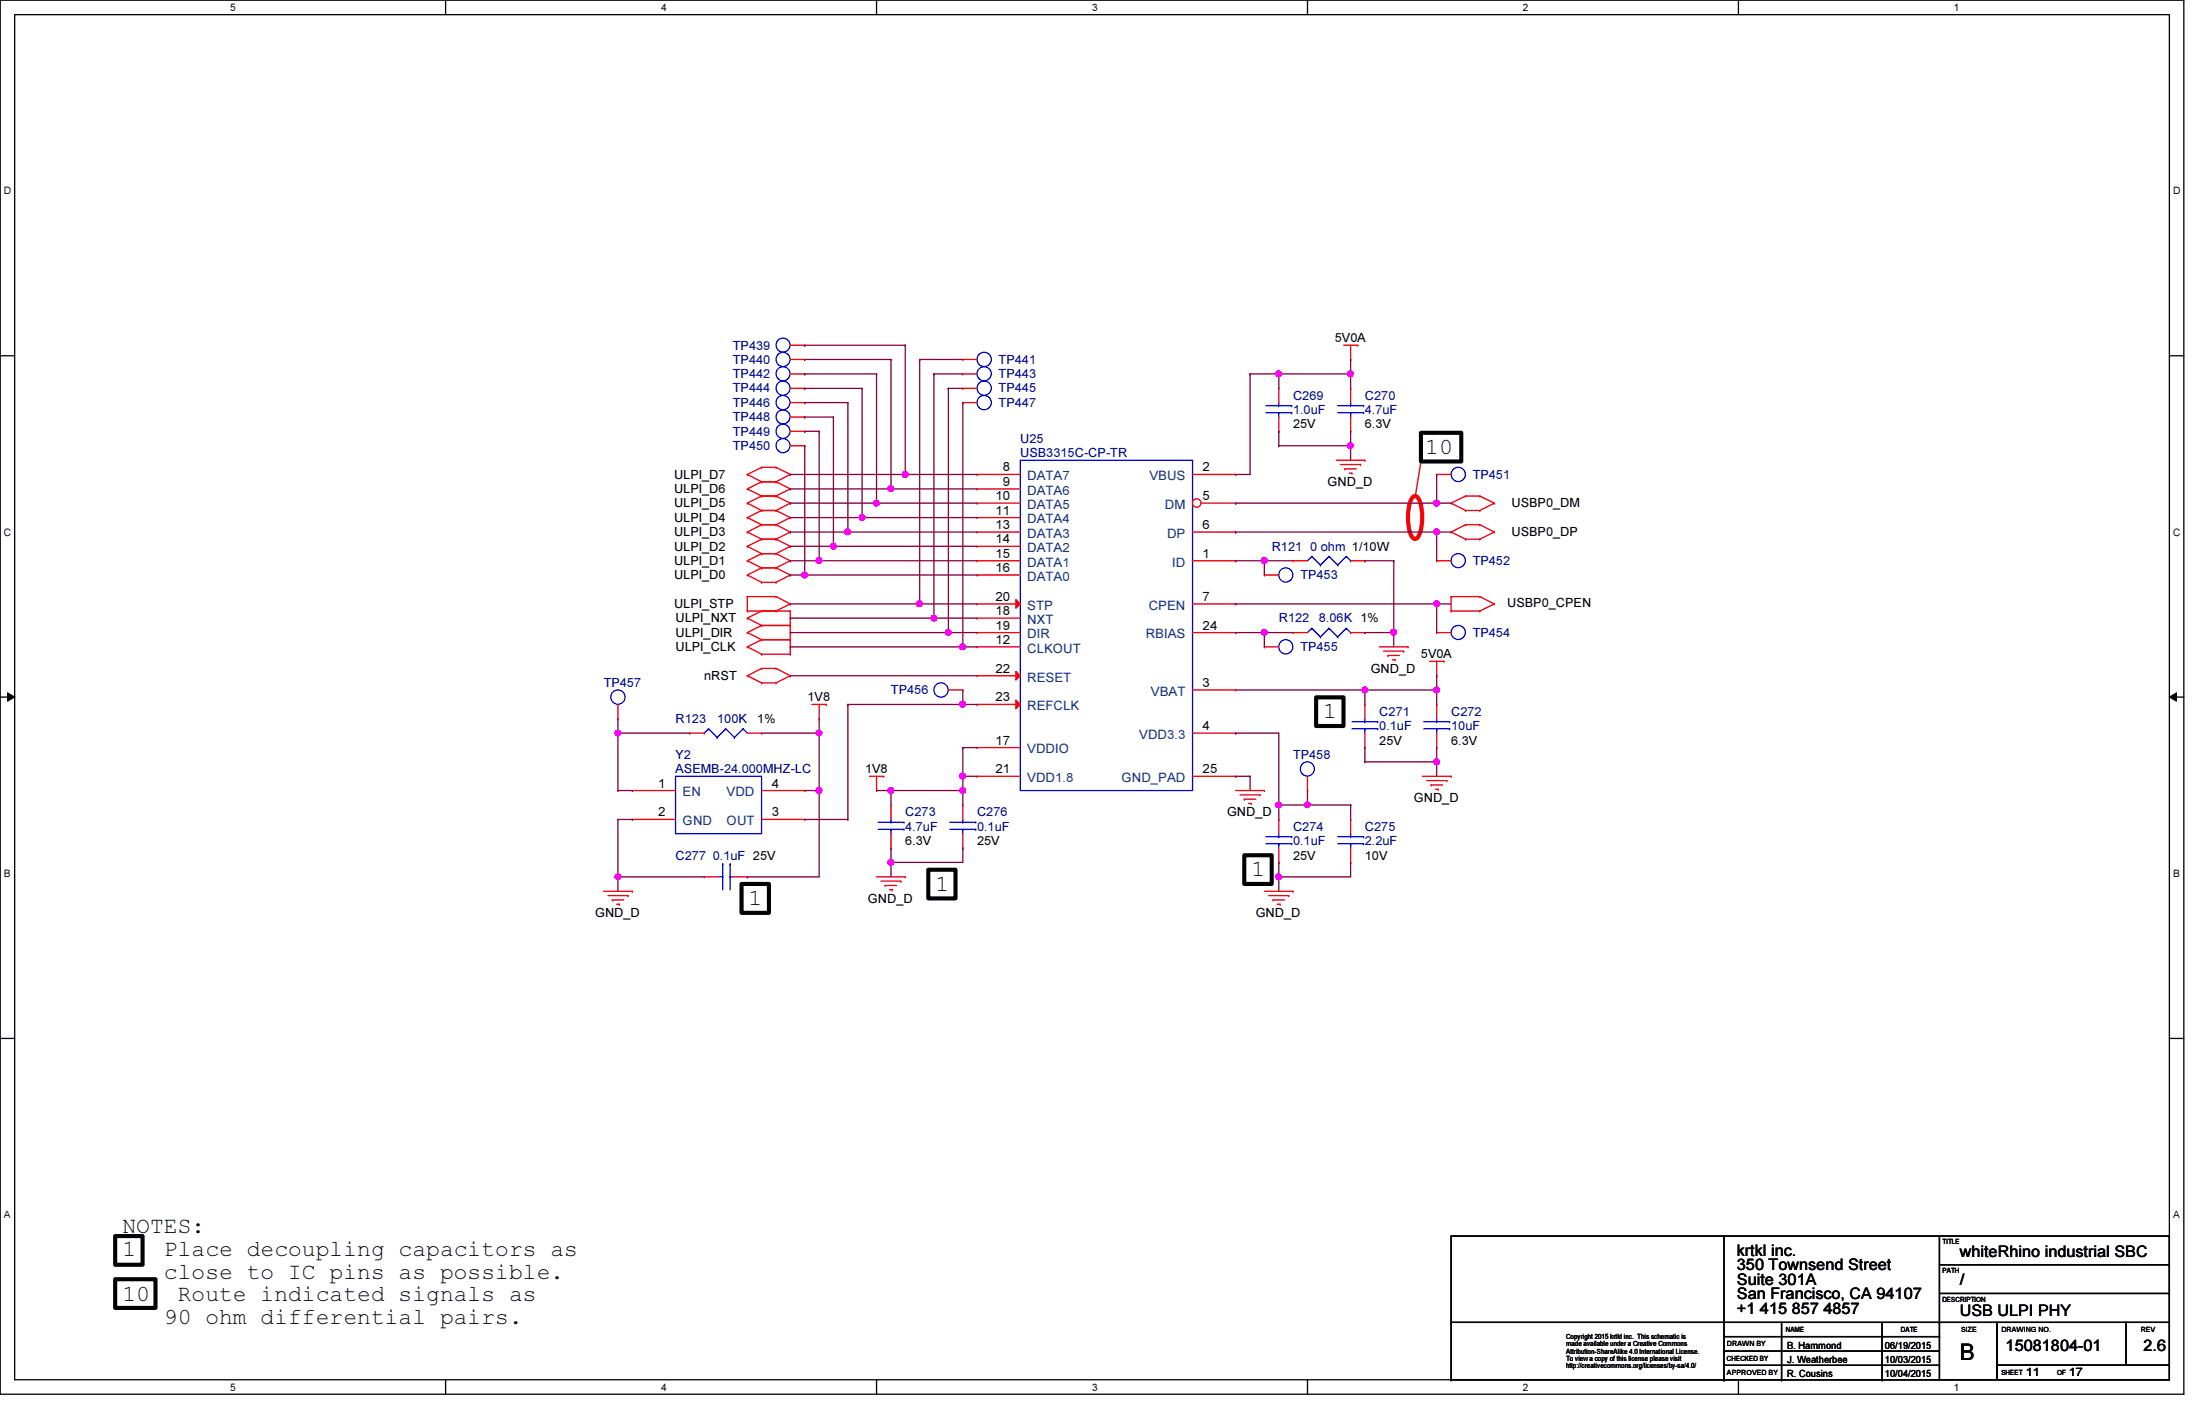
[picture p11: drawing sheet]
<svg xmlns="http://www.w3.org/2000/svg" width="432mm" height="279mm" viewBox="0 0 432 279" stroke-linecap="round" stroke-linejoin="round" font-family="sans-serif">
<path d="M0 0h428.6v273.6h-428.6zM2.9 2.9h422.9v267.8h-422.9z" fill="none" stroke="#000" stroke-width=".25"/>
<g fill="#fff">
<path d="M45.2 .4h1.1v2.2h-1.1z"/>
<path d="M45.2 271.1h1.1v2.2h-1.1z"/>
</g>
<path d="M87.5 0v2.9M87.5 270.7v2.9" fill="none" stroke="#000" stroke-width=".25"/>
<g fill="#fff">
<path d="M129.8 .4h1.1v2.2h-1.1z"/>
<path d="M129.8 271.1h1.1v2.2h-1.1z"/>
</g>
<path d="M172 0v2.9M172 270.7v2.9" fill="none" stroke="#000" stroke-width=".25"/>
<g fill="#fff">
<path d="M214.3 .4h1.1v2.2h-1.1z"/>
<path d="M214.3 271.1h1.1v2.2h-1.1z"/>
</g>
<path d="M256.6 0v2.9M256.6 270.7v2.9" fill="none" stroke="#000" stroke-width=".25"/>
<g fill="#fff">
<path d="M298.9 .4h1.1v2.2h-1.1z"/>
<path d="M298.9 271.1h1.1v2.2h-1.1z"/>
</g>
<path d="M341.2 0v2.9M341.2 270.7v2.9" fill="none" stroke="#000" stroke-width=".25"/>
<g fill="#fff">
<path d="M383.5 .4h1.1v2.2h-1.1z"/>
<path d="M383.5 271.1h1.1v2.2h-1.1z"/>
<path d="M.8 36.3h1.4v2.3h-1.4z"/>
<path d="M426.5 36.3h1.4v2.3h-1.4z"/>
<path d="M.8 103.3h1.4v2.2h-1.4z"/>
<path d="M426.5 103.3h1.4v2.2h-1.4z"/>
</g>
<path d="M0 69.8h2.9M425.8 69.8h2.8" fill="none" stroke="#000" stroke-width=".25"/>
<g fill="#fff">
<path d="M.8 170.2h1.3v2.3h-1.3z"/>
<path d="M426.5 170.2h1.3v2.3h-1.3z"/>
</g>
<path d="M0 136.8h2.9M425.8 136.8h2.8" fill="none" stroke="#000" stroke-width=".25"/>
<path d="M1.5 135.9l1.4 .9-1.4 .8zM425.8 136.8l1.4-.9v1.7z" fill="#000"/>
<path d="M1.5 135.9l1.4 .9-1.4 .8zM425.8 136.8l1.4-.9v1.7z" fill="none" stroke="#000" stroke-width=".2"/>
<g fill="#fff">
<path d="M.8 237.2h1.3v2.2h-1.3z"/>
<path d="M426.5 237.2h1.3v2.2h-1.3z"/>
</g>
<g fill="none" stroke="#000" stroke-width=".25">
<path d="M0 203.8h2.9M425.8 203.8h2.8M284.8 259.5h.1M284.8 259.5h95.9M338.4 242.5h.1M338.4 242.5v28.2M349.7 259.5v11.2M369.4 259.5v11.2M380.7 259.5h11.3v11.2h-11.3zM380.7 259.5h.1M380.7 242.5v17M380.7 248.2h45.1"/>
<path d="M380.7 253.8h45.1M392 259.5h25.3v8.4h-25.3zM417.3 259.5h8.5v8.4h-8.5zM425.8 242.5h.1M425.8 248.2h.1M425.8 253.8h.1M425.8 242.5h-141v28.2M425.8 242.5v17M284.8 270.7h.1M284.8 270.7h95.9M338.4 270.7h.1M338.4 265.1h.1"/>
<path d="M338.4 262.3h42.3M338.4 265.1h42.3M338.4 267.9h42.3M349.7 270.7h.1M369.4 270.7h.1M380.7 262.3h.1M380.7 267.9h.1M392 267.9h33.8v2.8h-33.8z"/>
</g>
<path d="M277.4 97.4l.3-.1a1.77 1.77 0 0 1 1.1 1.6 9.8 9.8 0 0 1-.4 6.4l-.7 .4a1.76 1.76 0 0 1-1.1-1.5 10 10 0 0 1 .5-6.5z" fill="none" stroke="#f00" stroke-width=".8"/>
<g fill="none" stroke="#f00" stroke-width=".25">
<path d="M155.1 67.7h2.8M155.1 76.2h2.8M157.9 67.7h.1M157.9 76.2h.1M189 70.5h.1M189 70.5h2.8M263.7 67.7h2.8M265.1 70.5h.1M265.1 67.7v2.8M266.5 67.7h.1M146.7 98.7h.1M146.7 95.9h.1"/>
<path d="M146.7 93.1h.1M146.7 98.7l2.8 1.5M146.7 95.9l2.8 1.4M146.7 93.1l2.8 1.4M149.5 97.3h.1M149.5 94.5h.1M149.5 91.7h.1M149.5 97.3l-2.8 1.4M149.5 97.3h2.8M149.5 94.5l-2.8 1.4M149.5 94.5h2.8M149.5 91.7l-2.8 1.4"/>
<path d="M149.5 91.7h2.8M152.3 97.3h.1M152.3 94.5h.1M152.3 91.7h.1M152.3 97.3l2.8 1.4M152.3 94.5l2.8 1.4M152.3 91.7l2.8 1.4M155.1 98.7h.1M155.1 95.9h.1M155.1 93.1h.1M155.1 98.7l-2.8 1.5M155.1 95.9l-2.8 1.4"/>
<path d="M155.1 93.1l-2.8 1.4M234.1 93.1h8.4M242.5 93.1h.1M262.3 90.3h5.6M263.1 91.1h3.9M263.9 92h.1M263.9 92h2.3M264.8 92.8h.5M265.3 92.8h.1M267 91.1h.1M267.9 90.3h.1M277.8 97.3h.1"/>
<path d="M278.9 90.6l-1.1 6.7M282 93.1h.1M282 93.1h2.8M284.8 98.7h.1M284.8 98.7l2.9 1.5M287.7 97.3h.1M287.7 97.3h2.7M287.7 97.3l-2.9 1.4M290.4 97.3h.1M290.4 97.3l2.9 1.4M293.3 98.7h.1M293.3 98.7l-2.9 1.5"/>
<path d="M146.7 119.9h.1M146.7 117.1h.1M146.7 112.8h.1M146.7 110h.1M146.7 107.2h.1M146.7 104.4h.1M146.7 101.6h.1M146.7 117.1h5.6M146.7 119.9h8.4M146.7 117.1v2.8M146.7 112.8l2.8 1.5M146.7 110l2.8 1.4"/>
<path d="M146.7 107.2l2.8 1.4M146.7 104.4l2.8 1.4M146.7 101.6l2.8 1.4M149.5 111.4h.1M149.5 114.3h.1M149.5 108.6h.1M149.5 105.8h.1M149.5 103h.1M149.5 100.2h.1M149.5 119.9h.1M149.5 111.4l-2.8 1.4M149.5 111.4h2.8"/>
<path d="M149.5 114.3h2.8M149.5 108.6l-2.8 1.4M149.5 108.6h2.8M149.5 105.8l-2.8 1.4M149.5 105.8h2.8M149.5 103l-2.8 1.4M149.5 103h2.8M149.5 100.2l-2.8 1.4M149.5 100.2h2.8M149.5 119.9l-2.8 1.4M152.3 117.1h.1M152.3 119.9h.1"/>
<path d="M152.3 111.4h.1M152.3 114.3h.1M152.3 108.6h.1M152.3 105.8h.1M152.3 103h.1M152.3 100.2h.1M152.3 117.1l2.8 1.4M152.3 111.4l2.8 1.4M152.3 108.6l2.8 1.4M152.3 105.8l2.8 1.4M152.3 103l2.8 1.4M152.3 100.2l2.8 1.4"/>
<path d="M155.1 118.5h.1M155.1 112.8h.1M155.1 110h.1M155.1 107.2h.1M155.1 104.4h.1M155.1 101.6h.1M155.1 119.9h.1M155.1 118.5l-2.8 1.4M155.1 112.8l-2.8 1.5M155.1 119.9v8.5M155.1 110l-2.8 1.4M155.1 107.2l-2.8 1.4"/>
<path d="M155.1 104.4l-2.8 1.4M155.1 101.6l-2.8 1.4M248.2 112.8h.1M248.2 112.8h2.8M282 110h.1M282 110h2.8M284.8 119.9h.1M284.8 117.1h.1M284.8 104.4h.1M284.8 117.1h5.6M284.8 119.9h5.6M284.8 117.1v2.8"/>
<path d="M284.8 104.4l2.9 1.4M287.7 103h.1M287.7 105.8h.1M287.7 100.2h.1M287.7 105.8h2.7M287.7 103h2.7M287.7 100.2h2.7M287.7 103l-2.9 1.4M290.4 119.9h.1M290.4 117.1h.1M290.4 103h.1M290.4 105.8h.1"/>
<path d="M290.4 100.2h.1M290.4 117.1l2.9 1.4M290.4 103l2.9 1.4M293.3 118.5h.1M293.3 104.4h.1M293.3 118.5l-2.9 1.4M293.3 104.4l-2.9 1.4M146.7 126.9h.1M146.7 124.1h.1M146.7 121.3h.1M146.7 132.6h.1M146.7 126.9l2.8 1.5"/>
<path d="M146.7 124.1l2.8 1.4M146.7 121.3l2.8 1.4M146.7 132.6l2.8 1.4M149.5 128.4h.1M149.5 125.5h.1M149.5 122.7h.1M149.5 131.1h.1M149.5 134h.1M149.5 128.4h5.6M149.5 125.5h5.6M149.5 125.5l-2.8 1.4M149.5 122.7h5.6"/>
<path d="M149.5 122.7l-2.8 1.4M149.5 131.1l-2.8 1.5M149.5 131.1h2.8M149.5 134h2.8M152.3 131.1h.1M152.3 134h.1M152.3 131.1l2.8 1.5M155.1 128.4h.1M155.1 125.5h.1M155.1 122.7h.1M155.1 132.6h.1M155.1 132.6l-2.8 1.4"/>
<path d="M159.3 138.2h2.9M160.8 138.2v2.8M162.2 138.2h.1M186.1 135.4h2.9M189 135.4h.1M234.1 135.4h8.4M242.5 135.4h.1M253.8 124.1h.1M253.8 124.1h2.8M265.1 124.1h2.8M267.9 124.1h.1M267.9 138.2h.1"/>
<path d="M267.9 138.2v2.8M270.7 126.9h5.7M271.6 127.8h3.9M272.4 128.6h.1M272.4 128.6h2.3M273.3 129.5h.5M273.8 129.5h.1M275.5 127.8h.1M276.4 126.9h.1M280.6 129.8h2.8M282 132.6h.1M282 124.1h.1"/>
<path d="M282 129.8v2.8M282 124.1h2.8M283.4 129.8h.1M160.8 141h.1M170.6 152.3h2.8M172 155.1h.1M172 152.3v2.8M173.4 152.3h.1M174.9 157.9h.1M174.9 157.9v2.9M234.1 143.8h8.4M242.5 143.8h.1"/>
<path d="M242.5 155.1h5.7M243.4 156h3.9M244.2 156.8h.1M244.2 156.8h2.3M245.1 157.6h.5M245.6 157.6h.1M247.3 156h.1M248.2 155.1h.1M256.6 155.1h.1M256.6 152.3v2.8M267.9 146.7h.1M267.9 143.8v2.9"/>
<path d="M279.2 152.3h5.6M280 153.2h4M280.9 154h.1M280.9 154h2.2M281.7 154.9h.6M282.3 154.9h.1M284 153.2h.1M284.8 152.3h.1M118.5 174.9h5.6M119.3 175.7h4M120.2 176.6h.1M120.2 176.6h2.2"/>
<path d="M121 177.4h.6M121.6 177.4h.1M123.3 175.7h.1M124.1 174.9h.1M138.2 172h.1M138.2 172h2.8M143.8 172h2.9M146.7 172h.1M172 172h5.7M172.9 172.9h3.9M173.7 173.7h.1M173.7 173.7h2.3"/>
<path d="M174.6 174.6h.5M174.9 166.4h.1M174.9 163.6v2.8M175.1 174.6h.1M176.8 172.9h.1M177.7 172h.1M248.2 174.9h5.6M249 175.7h3.9M249.9 176.6h.1M249.9 176.6h2.2M250.7 177.4h.5M251 160.8h.1"/>
<path d="M251 169.2h.1M251 160.8v2.8M251 166.4v2.8M251.2 177.4h.1M252.9 175.7h.1M253.8 174.9h.1M265.1 160.8h.1M265.1 169.2h.1M265.1 160.8v2.8M265.1 166.4v2.8"/>
</g>
<path d="M278.9 84.9h7.9v5.7h-7.9zM258.3 136.8h5.4v5.7h-5.4zM145.5 173.4h5.4v5.7h-5.4zM182.2 170.6h5.3v5.7h-5.3zM244.2 167.8h5.4v5.6h-5.4zM22.6 242.5h5.4v5.7h-5.4zM22.6 251h7.9v5.6h-7.9z" fill="none" stroke="#000" stroke-width=".8"/>
<g fill="none" stroke="#00f" stroke-width=".25">
<path d="M200.2 90.3h33.9v64.8h-33.9zM257.5 123.3h.1M257.5 123.3l-.9 .8M257.5 123.3l1.7 1.7M259.2 125h.1M260.9 123.3h.1M260.9 123.3l-1.7 1.7M260.9 123.3l1.7 1.7M262.6 125h.1M264.2 123.3h.1M264.2 123.3l-1.6 1.7M264.2 123.3l.9 .8"/>
<path d="M265.1 124.1h.1M265.3 143h5.1M265.3 141.6h5.1M267.9 141.6h.1M267.9 143h.1M267.9 141v.6M267.9 143v.8M270.4 143h.1M270.4 141.6h.1M141 172h.9M141.9 169.5h.1M141.9 172h.1"/>
<path d="M141.9 169.5v5.1M143.3 172h.1M143.3 169.5h.1M143.3 172h.5M143.3 169.5v5.1M172.3 162.7h5.1M172.3 161.3h5.1M174.9 161.3h.1M174.9 162.7h.1M174.9 160.8v.5M174.9 162.7v.9M177.4 162.7h.1"/>
<path d="M177.4 161.3h.1M248.5 165.6h5M248.5 164.2h5M251 164.2h.1M251 165.6h.1M251 163.6v.6M251 165.6v.8M253.5 165.6h.1M253.5 164.2h.1M262.6 165.6h5M262.6 164.2h5M265.1 164.2h.1"/>
<path d="M265.1 165.6h.1M265.1 163.6v.6M265.1 165.6v.8M267.6 165.6h.1M267.6 164.2h.1"/>
<circle cx="153.7" cy="76.2" r="1.39"/>
<circle cx="153.7" cy="67.7" r="1.38"/>
<circle cx="193.2" cy="70.5" r="1.4"/>
<circle cx="286.2" cy="93.1" r="1.4"/>
<circle cx="252.4" cy="112.8" r="1.39"/>
<circle cx="286.2" cy="110" r="1.39"/>
<circle cx="184.7" cy="135.4" r="1.4"/>
<circle cx="286.2" cy="124.1" r="1.39"/>
<circle cx="256.6" cy="150.9" r="1.39"/>
</g>
<circle cx="234.9" cy="98.7" r=".83" fill="#fff"/>
<g fill="none" stroke="#f00" stroke-width=".25">
<path d="M235.8 98.7h6.7M242.5 98.7h.1M234.1 104.4h8.4M234.1 110h8.4M234.1 118.5h8.4M242.5 104.4h.1M242.5 110h.1M242.5 118.5h.1M234.1 124.1h8.4M242.5 124.1h.1M191.8 146.7h.1M191.8 152.3h.1"/>
<path d="M191.8 146.7h8.4M191.8 152.3h8.4"/>
<circle cx="234.9" cy="98.7" r=".83"/>
</g>
<path d="M199.4 137.4l.8 .8-.8 .9z" fill="#f00"/>
<path d="M191.8 138.2h.1M191.8 138.2h8.4M199.4 137.4l.8 .8-.8 .9z" fill="none" stroke="#f00" stroke-width=".25"/>
<path d="M199.4 131.7l.8 .9-.8 .8z" fill="#f00"/>
<path d="M191.8 132.6h.1M191.8 126.9h.1M191.8 124.1h.1M191.8 121.3h.1M191.8 132.6h8.4M191.8 126.9h8.4M191.8 124.1h8.4M191.8 121.3h8.4M199.4 131.7l.8 .9-.8 .8z" fill="none" stroke="#f00" stroke-width=".25"/>
<path d="M199.4 117.6l.8 .9-.8 .8z" fill="#f00"/>
<g fill="none" stroke="#f00" stroke-width=".25">
<path d="M155.1 70.5h2.8M155.1 79h2.8M155.1 73.4h2.8M157.9 70.5h.1M157.9 79h.1M157.9 73.4h.1M189 73.4h.1M189 76.2h.1M189 79h.1M189 79h2.8M189 73.4h2.8M189 76.2h2.8"/>
<path d="M251 76.2h.1M251 76.2v2.8M265.1 76.2h.1M265.1 76.2v2.8M155.1 87.5h2.8M155.1 84.6h2.8M155.1 81.8h2.8M157.9 87.5h.1M157.9 84.6h.1M157.9 81.8h.1M191.8 98.7h.1M191.8 95.9h.1"/>
<path d="M191.8 93.1h.1M191.8 98.7h8.4M191.8 95.9h8.4M191.8 93.1h8.4M251 84.6h.1M251 81.8v2.8M265.1 84.6h.1M265.1 81.8v2.8M191.8 118.5h.1M191.8 112.8h.1M191.8 110h.1M191.8 107.2h.1"/>
<path d="M191.8 104.4h.1M191.8 101.6h.1M191.8 118.5h8.4M191.8 112.8h8.4M191.8 110h8.4M191.8 107.2h8.4M191.8 104.4h8.4M191.8 101.6h8.4M199.4 117.6l.8 .9-.8 .8zM253.8 110h.1M253.8 110h2.8M265.1 110h2.8"/>
<path d="M267.9 110h.1M121.3 138.2v2.8M248.2 126.9h.1M248.2 126.9h2.8M282 138.2h.1M282 138.2v2.8M121.3 141h.1M124.1 155.1h.1M124.1 155.1h8.5M135.4 143.8h.1M135.4 143.8h2.8M146.7 143.8h2.8"/>
<path d="M149.5 143.8h.1M149.5 155.1h8.4M157.9 155.1h.1M189 157.9h.1M189 157.9v2.9M234.1 152.3h8.4M242.5 152.3h.1M282 146.7h.1M282 143.8v2.9M124.1 160.8h.1M124.1 160.8h8.5M149.5 160.8h8.4"/>
<path d="M157.9 160.8h.1M189 166.4h.1M189 163.6v2.8"/>
</g>
<g fill="none" stroke="#00f" stroke-width=".25">
<path d="M248.5 79.6h5M251 79.6h.1M251 79v.6M253.5 79.6h.1M262.6 79.6h5M265.1 79.6h.1M265.1 79v.6M267.6 79.6h.1M248.5 81h5M251 81h.1M251 81v.8M253.5 81h.1"/>
<path d="M262.6 81h5M265.1 81h.1M265.1 81v.8M267.6 81h.1M257.5 109.2h.1M257.5 109.2l-.9 .8M257.5 109.2l1.7 1.7M259.2 110.9h.1M260.9 109.2h.1M260.9 109.2l-1.7 1.7M260.9 109.2l1.7 1.7M262.6 110.9h.1"/>
<path d="M264.2 109.2h.1M264.2 109.2l-1.6 1.7M264.2 109.2l.9 .8M265.1 110h.1M132.6 152.3h16.9v11.3h-16.9zM138.2 143.8h.1M139.1 143h.1M139.1 143l1.7 1.7M139.1 143l-.9 .8M140.8 144.7h.1M142.5 143h.1M142.5 143l1.6 1.7"/>
<path d="M142.5 143l-1.7 1.7M144.1 144.7h.1M145.8 143h.1M145.8 143l.9 .8M145.8 143l-1.7 1.7M279.4 143h5.1M279.4 141.6h5.1M282 141.6h.1M282 143h.1M282 141v.6M282 143v.8M284.5 143h.1"/>
<path d="M284.5 141.6h.1M186.4 162.7h5.1M186.4 161.3h5.1M189 161.3h.1M189 162.7h.1M189 160.8v.5M189 162.7v.9M191.5 162.7h.1M191.5 161.3h.1"/>
<circle cx="153.7" cy="79" r="1.39"/>
<circle cx="153.7" cy="70.5" r="1.39"/>
<circle cx="153.7" cy="73.3" r="1.38"/>
<circle cx="193.2" cy="76.2" r="1.4"/>
<circle cx="193.2" cy="79" r="1.4"/>
<circle cx="193.2" cy="73.3" r="1.39"/>
<circle cx="153.7" cy="84.6" r="1.39"/>
<circle cx="153.7" cy="81.8" r="1.38"/>
<circle cx="153.7" cy="87.4" r="1.38"/>
<circle cx="121.3" cy="136.8" r="1.4"/>
<circle cx="252.4" cy="126.9" r="1.39"/>
</g>
<path d="M155.1 112.8h.1M155.1 110h.1M155.1 107.2h.1M155.1 112.8h2.8M155.1 110h5.7M155.1 107.2h8.5" fill="none" stroke="#800040" stroke-width=".25"/>
<circle cx="163.6" cy="107.2" r=".56" fill="#f0f"/>
<circle cx="163.6" cy="107.2" r=".56" fill="none" stroke="#f0f" stroke-width=".25"/>
<path d="M155.1 104.4h.1M155.1 104.4h11.3" fill="none" stroke="#800040" stroke-width=".25"/>
<circle cx="166.4" cy="104.3" r=".56" fill="#f0f"/>
<circle cx="166.4" cy="104.3" r=".56" fill="none" stroke="#f0f" stroke-width=".25"/>
<path d="M155.1 101.6h.1M155.1 101.6h14.1" fill="none" stroke="#800040" stroke-width=".25"/>
<circle cx="169.2" cy="101.5" r=".55" fill="#f0f"/>
<circle cx="169.2" cy="101.5" r=".55" fill="none" stroke="#f0f" stroke-width=".25"/>
<path d="M155.1 98.7h.1M155.1 98.7h16.9" fill="none" stroke="#800040" stroke-width=".25"/>
<circle cx="172" cy="98.7" r=".55" fill="#f0f"/>
<circle cx="172" cy="98.7" r=".55" fill="none" stroke="#f0f" stroke-width=".25"/>
<path d="M155.1 95.9h.1M155.1 93.1h.1M155.1 95.9h19.8M155.1 93.1h22.6M157.9 87.5h.1M157.9 87.5v25.3M157.9 112.8h.1M157.9 112.8h33.9" fill="none" stroke="#800040" stroke-width=".25"/>
<circle cx="157.9" cy="112.8" r=".55" fill="#f0f"/>
<circle cx="157.9" cy="112.8" r=".55" fill="none" stroke="#f0f" stroke-width=".25"/>
<path d="M157.9 84.6h.1M157.9 84.6h2.9M160.8 84.6h.1M160.8 84.6v25.4M160.8 110h.1M160.8 110h31" fill="none" stroke="#800040" stroke-width=".25"/>
<circle cx="160.7" cy="110" r=".56" fill="#f0f"/>
<circle cx="160.7" cy="110" r=".56" fill="none" stroke="#f0f" stroke-width=".25"/>
<g fill="none" stroke="#800040" stroke-width=".25">
<path d="M157.9 79h.1M157.9 76.2h.1M157.9 73.4h.1M157.9 70.5h.1M157.9 79h8.5M157.9 76.2h11.3M157.9 73.4h14.1M157.9 70.5h17M166.4 79h.1M166.4 79v25.4M169.2 76.2h.1M169.2 76.2v25.4"/>
<path d="M172 73.4h.1M172 73.4v25.3M174.9 70.5h.1M174.9 70.5v25.4M157.9 81.8h.1M157.9 81.8h5.7M163.6 81.8h.1M163.6 81.8v25.4M172 98.7h.1M172 98.7h19.8M163.6 107.2h.1M163.6 107.2h28.2"/>
<path d="M166.4 104.4h.1M166.4 104.4h25.4M169.2 101.6h.1M169.2 101.6h22.6"/>
</g>
<circle cx="174.8" cy="95.9" r=".56" fill="#f0f"/>
<circle cx="174.8" cy="95.9" r=".56" fill="none" stroke="#f0f" stroke-width=".25"/>
<path d="M177.7 67.7h.1M177.7 67.7v25.4M174.9 95.9h.1M174.9 95.9h16.9" fill="none" stroke="#800040" stroke-width=".25"/>
<circle cx="177.7" cy="93.1" r=".56" fill="#f0f"/>
<circle cx="177.7" cy="93.1" r=".56" fill="none" stroke="#f0f" stroke-width=".25"/>
<path d="M157.9 67.7h.1M157.9 67.7h19.8M177.7 93.1h.1M177.7 93.1h14.1M155.1 132.6h.1M155.1 126.9h.1M155.1 132.6h36.7M155.1 126.9h33.9" fill="none" stroke="#800040" stroke-width=".25"/>
<circle cx="188.9" cy="126.9" r=".56" fill="#f0f"/>
<circle cx="188.9" cy="126.9" r=".56" fill="none" stroke="#f0f" stroke-width=".25"/>
<path d="M180.5 70.5h.1M180.5 70.5v48h-25.4M180.5 70.5h8.5M155.1 118.5h.1M155.1 124.1h.1M155.1 121.3h.1M155.1 124.1h31M155.1 121.3h28.2" fill="none" stroke="#800040" stroke-width=".25"/>
<circle cx="180.5" cy="118.4" r=".56" fill="#f0f"/>
<circle cx="180.5" cy="118.4" r=".56" fill="none" stroke="#f0f" stroke-width=".25"/>
<path d="M183.3 73.4h.1M183.3 73.4v47.9M180.5 118.5h.1M180.5 118.5h11.3" fill="none" stroke="#800040" stroke-width=".25"/>
<circle cx="183.3" cy="121.3" r=".56" fill="#f0f"/>
<circle cx="183.3" cy="121.3" r=".56" fill="none" stroke="#f0f" stroke-width=".25"/>
<path d="M183.3 73.4h.1M183.3 73.4h5.7M186.1 76.2h.1M186.1 76.2h2.9M186.1 76.2v47.9M183.3 121.3h.1M183.3 121.3h8.5" fill="none" stroke="#800040" stroke-width=".25"/>
<circle cx="186.1" cy="124.1" r=".55" fill="#f0f"/>
<circle cx="186.1" cy="124.1" r=".55" fill="none" stroke="#f0f" stroke-width=".25"/>
<path d="M189 79h.1M189 79v47.9M186.1 124.1h.1M186.1 124.1h5.7M189 126.9h.1M189 126.9h2.8M242.5 124.1h.1M242.5 124.1h11.3M248.2 124.1h.1" fill="none" stroke="#800040" stroke-width=".25"/>
<circle cx="248.2" cy="124.1" r=".56" fill="#f0f"/>
<circle cx="248.2" cy="124.1" r=".56" fill="none" stroke="#f0f" stroke-width=".25"/>
<path d="M267.9 124.1h.1M267.9 124.1h5.7" fill="none" stroke="#800040" stroke-width=".25"/>
<circle cx="273.5" cy="124.1" r=".56" fill="#f0f"/>
<circle cx="273.5" cy="124.1" r=".56" fill="none" stroke="#f0f" stroke-width=".25"/>
<path d="M242.5 135.4h25.4M248.2 124.1h.1M248.2 124.1v2.8M267.9 135.4h.1M189 152.3h.1M189 152.3v2.8" fill="none" stroke="#800040" stroke-width=".25"/>
<circle cx="188.9" cy="155.1" r=".56" fill="#f0f"/>
<circle cx="188.9" cy="155.1" r=".56" fill="none" stroke="#f0f" stroke-width=".25"/>
<path d="M189 138.2h.1M189 138.2h2.8M189 135.4v2.8M189 152.3h.1M189 146.7h.1M189 152.3h2.8M189 146.7v5.6" fill="none" stroke="#800040" stroke-width=".25"/>
<circle cx="188.9" cy="152.3" r=".56" fill="#f0f"/>
<circle cx="188.9" cy="152.3" r=".56" fill="none" stroke="#f0f" stroke-width=".25"/>
<path d="M166.4 138.2h.1M166.4 138.2h22.6M189 146.7h.1M189 146.7h2.8" fill="none" stroke="#800040" stroke-width=".25"/>
<circle cx="188.9" cy="138.2" r=".56" fill="#f0f"/>
<circle cx="188.9" cy="138.2" r=".56" fill="none" stroke="#f0f" stroke-width=".25"/>
<path d="M121.3 172h.1M121.3 172v2.9" fill="none" stroke="#800040" stroke-width=".25"/>
<circle cx="121.3" cy="172" r=".55" fill="#f0f"/>
<circle cx="121.3" cy="172" r=".55" fill="none" stroke="#f0f" stroke-width=".25"/>
<path d="M174.9 169.2h.1M174.9 166.4h.1M174.9 166.4v2.8M189 166.4h.1M189 166.4v2.8h-14.1" fill="none" stroke="#800040" stroke-width=".25"/>
<circle cx="174.8" cy="169.2" r=".56" fill="#f0f"/>
<circle cx="174.8" cy="169.2" r=".56" fill="none" stroke="#f0f" stroke-width=".25"/>
<path d="M174.9 155.1h.1M174.9 155.1v2.8M174.9 169.2h.1M174.9 169.2v2.8" fill="none" stroke="#800040" stroke-width=".25"/>
<circle cx="174.8" cy="155.1" r=".56" fill="#f0f"/>
<circle cx="174.8" cy="155.1" r=".56" fill="none" stroke="#f0f" stroke-width=".25"/>
<path d="M174.9 155.1h.1M174.9 155.1h14.1M189 155.1h.1M189 155.1v2.8M251 157.9h.1M251 157.9v2.9" fill="none" stroke="#800040" stroke-width=".25"/>
<circle cx="251" cy="157.9" r=".55" fill="#f0f"/>
<circle cx="251" cy="157.9" r=".55" fill="none" stroke="#f0f" stroke-width=".25"/>
<g fill="none" stroke="#800040" stroke-width=".25">
<path d="M242.5 152.3h.1M242.5 152.3h2.9M245.4 152.3h.1M245.4 152.3v2.8M251 157.9h5.6M256.6 157.9h.1M265.1 157.9h.1M265.1 157.9v2.9M251 169.2h.1M251 172h.1M251 169.2v5.7M265.1 169.2h.1"/>
<path d="M265.1 169.2v2.8h-14.1"/>
</g>
<circle cx="251" cy="172" r=".55" fill="#f0f"/>
<circle cx="251" cy="172" r=".55" fill="none" stroke="#f0f" stroke-width=".25"/>
<path d="M267.9 135.4h.1M267.9 135.4h14.1M242.5 143.8h.1M242.5 143.8h8.5M282 149.5h.1M282 149.5v2.8" fill="none" stroke="#800040" stroke-width=".25"/>
<circle cx="282" cy="135.4" r=".56" fill="#f0f"/>
<circle cx="282" cy="135.4" r=".56" fill="none" stroke="#f0f" stroke-width=".25"/>
<circle cx="267.9" cy="135.4" r=".56" fill="#f0f"/>
<circle cx="267.9" cy="135.4" r=".56" fill="none" stroke="#f0f" stroke-width=".25"/>
<path d="M267.9 135.4h.1M267.9 135.4v2.8M251 157.9h.1M251 143.8v14.1M267.9 146.7h.1M267.9 149.5h.1M267.9 146.7v2.8M267.9 149.5h14.1" fill="none" stroke="#800040" stroke-width=".25"/>
<circle cx="282" cy="149.5" r=".56" fill="#f0f"/>
<circle cx="282" cy="149.5" r=".56" fill="none" stroke="#f0f" stroke-width=".25"/>
<path d="M242.5 104.4h.1M242.5 104.4h39.5M282 132.6h.1M282 135.4h.1M282 132.6v5.6M282 146.7h.1M282 146.7v2.8" fill="none" stroke="#800040" stroke-width=".25"/>
<circle cx="282" cy="104.3" r=".56" fill="#f0f"/>
<circle cx="282" cy="104.3" r=".56" fill="none" stroke="#f0f" stroke-width=".25"/>
<path d="M242.5 98.7h.1M242.5 98.7h39.5" fill="none" stroke="#800040" stroke-width=".25"/>
<circle cx="282" cy="98.7" r=".56" fill="#f0f"/>
<circle cx="282" cy="98.7" r=".56" fill="none" stroke="#f0f" stroke-width=".25"/>
<path d="M242.5 118.5h.1M242.5 118.5h39.5" fill="none" stroke="#800040" stroke-width=".25"/>
<circle cx="282" cy="118.4" r=".56" fill="#f0f"/>
<circle cx="282" cy="118.4" r=".56" fill="none" stroke="#f0f" stroke-width=".25"/>
<path d="M245.4 73.4h.1M245.4 73.4v19.7M242.5 110h.1M242.5 110h5.7M273.6 124.1h.1M273.6 124.1v2.8" fill="none" stroke="#800040" stroke-width=".25"/>
<circle cx="248.2" cy="110" r=".56" fill="#f0f"/>
<circle cx="248.2" cy="110" r=".56" fill="none" stroke="#f0f" stroke-width=".25"/>
<g fill="none" stroke="#800040" stroke-width=".25">
<path d="M242.5 93.1h.1M242.5 93.1h2.9M265.1 84.6h.1M265.1 84.6v2.9M282 93.1h.1M282 98.7h.1M282 93.1v5.6M282 98.7h2.8M248.2 110h.1M248.2 110h5.6M248.2 110v2.8M267.9 110h.1"/>
<path d="M267.9 110h5.7M273.6 110h.1M273.6 110v14.1M282 118.5h.1M282 104.4h.1M282 104.4v5.6M282 118.5v5.6M282 118.5h2.8M282 104.4h2.8"/>
</g>
<circle cx="265.1" cy="87.4" r=".55" fill="#f0f"/>
<circle cx="265.1" cy="87.4" r=".55" fill="none" stroke="#f0f" stroke-width=".25"/>
<path d="M251 73.4h.1M251 73.4v2.8M251 73.4h14.1M251 84.6h.1M251 84.6v2.9M265.1 87.5h.1M265.1 87.5v2.8" fill="none" stroke="#800040" stroke-width=".25"/>
<circle cx="251" cy="73.3" r=".55" fill="#f0f"/>
<circle cx="251" cy="73.3" r=".55" fill="none" stroke="#f0f" stroke-width=".25"/>
<path d="M265.1 73.4h.1M265.1 70.5h.1M265.1 70.5v5.7M251 87.5h.1M251 87.5h14.1" fill="none" stroke="#800040" stroke-width=".25"/>
<circle cx="265.1" cy="73.3" r=".55" fill="#f0f"/>
<circle cx="265.1" cy="73.3" r=".55" fill="none" stroke="#f0f" stroke-width=".25"/>
<g fill="none" stroke="#800040" stroke-width=".25">
<path d="M245.4 73.4h.1M245.4 73.4h5.6M166.4 138.2h.1M166.4 138.2v22.6M157.9 155.1h2.9M160.8 143.8h.1M160.8 155.1h.1M160.8 141v2.8M160.8 155.1v16.9h-14.1M172 155.1h2.9M174.9 155.1h.1M146.7 172h.1"/>
<path d="M157.9 160.8h8.5M166.4 160.8h.1"/>
</g>
<circle cx="160.7" cy="155.1" r=".56" fill="#f0f"/>
<circle cx="160.7" cy="155.1" r=".56" fill="none" stroke="#f0f" stroke-width=".25"/>
<path d="M149.5 143.8h11.3M160.8 143.8h.1M121.3 172h.1M121.3 160.8h.1M121.3 172h16.9M121.3 160.8v11.2M121.3 160.8h2.8M124.1 160.8h.1" fill="none" stroke="#800040" stroke-width=".25"/>
<circle cx="160.7" cy="143.8" r=".55" fill="#f0f"/>
<circle cx="160.7" cy="143.8" r=".55" fill="none" stroke="#f0f" stroke-width=".25"/>
<path d="M121.3 143.8h.1M121.3 155.1h.1M121.3 143.8h14.1M121.3 143.8v11.3M121.3 155.1h2.8M124.1 155.1h.1M160.8 155.1h.1M160.8 143.8v11.3M256.6 157.9h.1M256.6 155.1v2.8M256.6 157.9h8.5M265.1 157.9h.1" fill="none" stroke="#800040" stroke-width=".25"/>
<circle cx="256.6" cy="157.9" r=".54" fill="#f0f"/>
<circle cx="256.6" cy="157.9" r=".54" fill="none" stroke="#f0f" stroke-width=".25"/>
<path d="M121.3 143.8h.1M121.3 141v2.8" fill="none" stroke="#800040" stroke-width=".25"/>
<circle cx="121.3" cy="143.8" r=".55" fill="#f0f"/>
<circle cx="121.3" cy="143.8" r=".55" fill="none" stroke="#f0f" stroke-width=".25"/>
<circle cx="163.6" cy="107.2" r=".56" fill="#f0f"/>
<circle cx="163.6" cy="107.2" r=".56" fill="none" stroke="#f0f" stroke-width=".25"/>
<circle cx="166.4" cy="104.3" r=".56" fill="#f0f"/>
<circle cx="166.4" cy="104.3" r=".56" fill="none" stroke="#f0f" stroke-width=".25"/>
<circle cx="169.2" cy="101.5" r=".55" fill="#f0f"/>
<circle cx="169.2" cy="101.5" r=".55" fill="none" stroke="#f0f" stroke-width=".25"/>
<circle cx="172" cy="98.7" r=".55" fill="#f0f"/>
<circle cx="172" cy="98.7" r=".55" fill="none" stroke="#f0f" stroke-width=".25"/>
<circle cx="157.9" cy="112.8" r=".55" fill="#f0f"/>
<circle cx="157.9" cy="112.8" r=".55" fill="none" stroke="#f0f" stroke-width=".25"/>
<circle cx="160.7" cy="110" r=".56" fill="#f0f"/>
<circle cx="160.7" cy="110" r=".56" fill="none" stroke="#f0f" stroke-width=".25"/>
<circle cx="174.8" cy="95.9" r=".56" fill="#f0f"/>
<circle cx="174.8" cy="95.9" r=".56" fill="none" stroke="#f0f" stroke-width=".25"/>
<circle cx="177.7" cy="93.1" r=".56" fill="#f0f"/>
<circle cx="177.7" cy="93.1" r=".56" fill="none" stroke="#f0f" stroke-width=".25"/>
<circle cx="188.9" cy="126.9" r=".56" fill="#f0f"/>
<circle cx="188.9" cy="126.9" r=".56" fill="none" stroke="#f0f" stroke-width=".25"/>
<circle cx="180.5" cy="118.4" r=".56" fill="#f0f"/>
<circle cx="180.5" cy="118.4" r=".56" fill="none" stroke="#f0f" stroke-width=".25"/>
<circle cx="183.3" cy="121.3" r=".56" fill="#f0f"/>
<circle cx="183.3" cy="121.3" r=".56" fill="none" stroke="#f0f" stroke-width=".25"/>
<circle cx="186.1" cy="124.1" r=".55" fill="#f0f"/>
<circle cx="186.1" cy="124.1" r=".55" fill="none" stroke="#f0f" stroke-width=".25"/>
<circle cx="248.2" cy="124.1" r=".56" fill="#f0f"/>
<circle cx="248.2" cy="124.1" r=".56" fill="none" stroke="#f0f" stroke-width=".25"/>
<circle cx="273.5" cy="124.1" r=".56" fill="#f0f"/>
<circle cx="273.5" cy="124.1" r=".56" fill="none" stroke="#f0f" stroke-width=".25"/>
<circle cx="188.9" cy="155.1" r=".56" fill="#f0f"/>
<circle cx="188.9" cy="155.1" r=".56" fill="none" stroke="#f0f" stroke-width=".25"/>
<circle cx="188.9" cy="152.3" r=".56" fill="#f0f"/>
<circle cx="188.9" cy="152.3" r=".56" fill="none" stroke="#f0f" stroke-width=".25"/>
<circle cx="188.9" cy="138.2" r=".56" fill="#f0f"/>
<circle cx="188.9" cy="138.2" r=".56" fill="none" stroke="#f0f" stroke-width=".25"/>
<circle cx="121.3" cy="172" r=".55" fill="#f0f"/>
<circle cx="121.3" cy="172" r=".55" fill="none" stroke="#f0f" stroke-width=".25"/>
<circle cx="174.8" cy="169.2" r=".56" fill="#f0f"/>
<circle cx="174.8" cy="169.2" r=".56" fill="none" stroke="#f0f" stroke-width=".25"/>
<circle cx="174.8" cy="155.1" r=".56" fill="#f0f"/>
<circle cx="174.8" cy="155.1" r=".56" fill="none" stroke="#f0f" stroke-width=".25"/>
<circle cx="251" cy="157.9" r=".55" fill="#f0f"/>
<circle cx="251" cy="157.9" r=".55" fill="none" stroke="#f0f" stroke-width=".25"/>
<circle cx="251" cy="172" r=".55" fill="#f0f"/>
<circle cx="251" cy="172" r=".55" fill="none" stroke="#f0f" stroke-width=".25"/>
<circle cx="282" cy="135.4" r=".56" fill="#f0f"/>
<circle cx="282" cy="135.4" r=".56" fill="none" stroke="#f0f" stroke-width=".25"/>
<circle cx="267.9" cy="135.4" r=".56" fill="#f0f"/>
<circle cx="267.9" cy="135.4" r=".56" fill="none" stroke="#f0f" stroke-width=".25"/>
<circle cx="282" cy="149.5" r=".56" fill="#f0f"/>
<circle cx="282" cy="149.5" r=".56" fill="none" stroke="#f0f" stroke-width=".25"/>
<circle cx="282" cy="104.3" r=".56" fill="#f0f"/>
<circle cx="282" cy="104.3" r=".56" fill="none" stroke="#f0f" stroke-width=".25"/>
<circle cx="282" cy="98.7" r=".56" fill="#f0f"/>
<circle cx="282" cy="98.7" r=".56" fill="none" stroke="#f0f" stroke-width=".25"/>
<circle cx="282" cy="118.4" r=".56" fill="#f0f"/>
<circle cx="282" cy="118.4" r=".56" fill="none" stroke="#f0f" stroke-width=".25"/>
<circle cx="248.2" cy="110" r=".56" fill="#f0f"/>
<circle cx="248.2" cy="110" r=".56" fill="none" stroke="#f0f" stroke-width=".25"/>
<circle cx="265.1" cy="87.4" r=".55" fill="#f0f"/>
<circle cx="265.1" cy="87.4" r=".55" fill="none" stroke="#f0f" stroke-width=".25"/>
<circle cx="251" cy="73.3" r=".55" fill="#f0f"/>
<circle cx="251" cy="73.3" r=".55" fill="none" stroke="#f0f" stroke-width=".25"/>
<circle cx="265.1" cy="73.3" r=".55" fill="#f0f"/>
<circle cx="265.1" cy="73.3" r=".55" fill="none" stroke="#f0f" stroke-width=".25"/>
<circle cx="160.7" cy="155.1" r=".56" fill="#f0f"/>
<circle cx="160.7" cy="155.1" r=".56" fill="none" stroke="#f0f" stroke-width=".25"/>
<circle cx="160.7" cy="143.8" r=".55" fill="#f0f"/>
<circle cx="160.7" cy="143.8" r=".55" fill="none" stroke="#f0f" stroke-width=".25"/>
<circle cx="256.6" cy="157.9" r=".54" fill="#f0f"/>
<circle cx="256.6" cy="157.9" r=".54" fill="none" stroke="#f0f" stroke-width=".25"/>
<circle cx="121.3" cy="143.8" r=".55" fill="#f0f"/>
<circle cx="121.3" cy="143.8" r=".55" fill="none" stroke="#f0f" stroke-width=".25"/>
<g font-size="4.5">
<text x="279.7" y="89.1">10</text>
<text x="259.7" y="141">1</text>
<text x="245.6" y="172">1</text>
<text x="146.9" y="177.6">1</text>
<text x="183.6" y="174.8">1</text>
<text x="24" y="241.9">NOTES:</text>
<text x="24" y="246.4">1</text>
<text x="32.2" y="246.4">Place decoupling capacitors as</text>
<text x="32.2" y="250.9">close to IC pins as possible.</text>
<text x="24" y="255.4">10</text>
<text x="34.9" y="255.4">Route indicated signals as</text>
<text x="32.2" y="259.8">90 ohm differential pairs.</text>
<text x="384.6" y="266.9">B</text>
</g>
<g font-size="3.1">
<text x="340.9" y="246.5">krtkl inc.</text>
<text x="340.9" y="249.3">350 Townsend Street</text>
<text x="384.6" y="246.7">whiteRhino industrial SBC</text>
<text x="340.9" y="257.7">+1 415 857 4857</text>
<text x="340.9" y="252.1">Suite 301A</text>
<text x="340.9" y="254.9">San Francisco, CA 94107</text>
<text x="384.6" y="252.1">/</text>
<text x="384.6" y="258.3">USB ULPI PHY</text>
<text x="393.7" y="265">15081804-01</text>
<text x="420.7" y="265">2.6</text>
</g>
<g font-size="2.5" fill="#000080">
<text x="143.8" y="68.6">TP439</text>
<text x="143.8" y="71.4">TP440</text>
<text x="196" y="71.4">TP441</text>
<text x="143.8" y="77">TP444</text>
<text x="143.8" y="74.2">TP442</text>
<text x="196" y="74.2">TP443</text>
<text x="196" y="77">TP445</text>
<text x="143.8" y="79.8">TP446</text>
<text x="143.8" y="82.7">TP448</text>
<text x="196" y="79.8">TP447</text>
<text x="253.8" y="78.4">C269</text>
<text x="253.8" y="81.2">1.0uF</text>
<text x="267.9" y="78.4">C270</text>
<text x="267.9" y="81.2">4.7uF</text>
<text x="143.8" y="88.3">TP450</text>
<text x="143.8" y="85.5">TP449</text>
<text x="200.2" y="86.9">U25</text>
<text x="200.2" y="89.7">USB3315C-CP-TR</text>
<text x="289.1" y="93.9">TP451</text>
<text x="249.6" y="108">R121 0 ohm 1/10W</text>
<text x="255.2" y="113.7">TP453</text>
<text x="289.1" y="110.9">TP452</text>
<text x="251" y="122.1">R122</text>
<text x="258.9" y="122.1">8.06K 1%</text>
<text x="289.1" y="125">TP454</text>
<text x="255.2" y="127.8">TP455</text>
<text x="118.5" y="134.8">TP457</text>
<text x="174.9" y="136.2">TP456</text>
<text x="132.6" y="141.9">R123</text>
<text x="140.8" y="141.9">100K</text>
<text x="270.7" y="140.5">C271</text>
<text x="270.7" y="143.3">0.1uF</text>
<text x="284.8" y="140.5">C272</text>
<text x="284.8" y="143.3">10uF</text>
<text x="132.6" y="148.9">Y2</text>
<text x="253.8" y="148.9">TP458</text>
<text x="132.6" y="151.7">ASEMB-24.000MHZ-LC</text>
<text x="177.7" y="160.2">C273</text>
<text x="191.8" y="160.2">C276</text>
<text x="177.7" y="163">4.7uF</text>
<text x="191.8" y="163">0.1uF</text>
<text x="253.8" y="163">C274</text>
<text x="253.8" y="165.8">0.1uF</text>
<text x="267.9" y="163">C275</text>
<text x="267.9" y="165.8">2.2uF</text>
<text x="132.6" y="168.7">C277 0.1uF 25V</text>
</g>
<g font-size="2.5">
<text x="262" y="67.1">5V0A</text>
<text x="253.8" y="84.1">25V</text>
<text x="267.9" y="84.1">6.3V</text>
<text x="132.3" y="93.9">ULPI_D7</text>
<text x="196.8" y="95.3">9</text>
<text x="196.8" y="92.5">8</text>
<text x="236.1" y="92.5">2</text>
<text x="260.6" y="95.3">GND_D</text>
<text x="132.3" y="99.6">ULPI_D5</text>
<text x="132.3" y="96.8">ULPI_D6</text>
<text x="195.4" y="101">11</text>
<text x="195.4" y="98.1">10</text>
<text x="236.1" y="98.1">5</text>
<text x="296.7" y="99.6">USBP0_DM</text>
<text x="132.3" y="105.2">ULPI_D3</text>
<text x="132.3" y="102.4">ULPI_D4</text>
<text x="195.4" y="106.6">14</text>
<text x="195.4" y="103.8">13</text>
<text x="236.1" y="103.8">6</text>
<text x="296.7" y="105.2">USBP0_DP</text>
<text x="132.3" y="113.7">ULPI_D0</text>
<text x="132.3" y="110.9">ULPI_D1</text>
<text x="132.3" y="108">ULPI_D2</text>
<text x="195.4" y="112.2">16</text>
<text x="195.4" y="109.4">15</text>
<text x="236.1" y="109.4">1</text>
<text x="132.3" y="119.3">ULPI_STP</text>
<text x="195.4" y="117.9">20</text>
<text x="236.1" y="117.9">7</text>
<text x="295.8" y="119">USBP0_CPEN</text>
<text x="132.6" y="125">ULPI_DIR</text>
<text x="132.6" y="122.1">ULPI_NXT</text>
<text x="195.4" y="123.5">19</text>
<text x="195.4" y="120.7">18</text>
<text x="236.1" y="123.5">24</text>
<text x="132.6" y="127.8">ULPI_CLK</text>
<text x="195.4" y="132">22</text>
<text x="195.4" y="126.3">12</text>
<text x="269" y="132">GND_D</text>
<text x="278.9" y="129.2">5V0A</text>
<text x="138.2" y="133.4">nRST</text>
<text x="158.5" y="137.6">1V8</text>
<text x="195.4" y="137.6">23</text>
<text x="236.1" y="134.8">3</text>
<text x="148.6" y="141.9">1%</text>
<text x="236.1" y="143.3">4</text>
<text x="195.4" y="146.1">17</text>
<text x="270.7" y="146.1">25V</text>
<text x="284.8" y="146.1">6.3V</text>
<text x="129.2" y="154.5">1</text>
<text x="151.5" y="154.5">4</text>
<text x="169.8" y="151.7">1V8</text>
<text x="195.4" y="151.7">21</text>
<text x="236.1" y="151.7">25</text>
<text x="129.2" y="160.2">2</text>
<text x="151.5" y="160.2">3</text>
<text x="240.8" y="160.2">GND_D</text>
<text x="277.5" y="157.4">GND_D</text>
<text x="177.7" y="165.8">6.3V</text>
<text x="191.8" y="165.8">25V</text>
<text x="253.8" y="168.7">25V</text>
<text x="267.9" y="168.7">10V</text>
<text x="116.8" y="179.9">GND_D</text>
<text x="170.3" y="177.1">GND_D</text>
<text x="246.5" y="179.9">GND_D</text>
</g>
<g font-size="2.5" fill="#004080">
<text x="201.6" y="94.2">DATA7</text>
<text x="225.6" y="94.2">VBUS</text>
<text x="201.6" y="99.9">DATA5</text>
<text x="201.6" y="97.1">DATA6</text>
<text x="228.6" y="99.9">DM</text>
<text x="201.6" y="105.5">DATA3</text>
<text x="201.6" y="102.7">DATA4</text>
<text x="229.1" y="105.5">DP</text>
<text x="201.6" y="114">DATA0</text>
<text x="201.6" y="111.2">DATA1</text>
<text x="201.6" y="108.3">DATA2</text>
<text x="230.1" y="111.2">ID</text>
<text x="201.6" y="119.6">STP</text>
<text x="225.5" y="119.6">CPEN</text>
<text x="201.6" y="125.3">DIR</text>
<text x="201.6" y="122.4">NXT</text>
<text x="224.9" y="125.3">RBIAS</text>
<text x="201.6" y="128.1">CLKOUT</text>
<text x="201.6" y="133.7">RESET</text>
<text x="225.9" y="136.5">VBAT</text>
<text x="201.6" y="139.4">REFCLK</text>
<text x="201.6" y="147.8">VDDIO</text>
<text x="223.6" y="145">VDD3.3</text>
<text x="201.6" y="153.5">VDD1.8</text>
<text x="220.1" y="153.5">GND_PAD</text>
<text x="134" y="156.3">EN</text>
<text x="134" y="161.9">GND</text>
<text x="142.6" y="161.9">OUT</text>
<text x="142.6" y="156.3">VDD</text>
</g>
<g font-size="2.2">
<text x="397.6" y="269.9">11</text>
<text x="406.1" y="269.9">17</text>
</g>
<g font-size="2">
<text x="45.2" y="2.2">5</text>
<text x="129.8" y="2.2">4</text>
<text x="214.3" y="2.2">3</text>
<text x="298.9" y="2.2">2</text>
<text x="383.5" y="2.2">1</text>
<text x=".8" y="38.1">D</text>
<text x="426.5" y="38.1">D</text>
<text x=".8" y="105.1">C</text>
<text x="426.5" y="105.1">C</text>
<text x=".8" y="172">B</text>
<text x="426.5" y="172">B</text>
<text x=".8" y="239">A</text>
<text x="426.5" y="239">A</text>
<text x="45.2" y="272.9">5</text>
<text x="129.8" y="272.9">4</text>
<text x="214.3" y="272.9">3</text>
<text x="298.9" y="272.9">2</text>
<text x="383.5" y="272.9">1</text>
</g>
<g font-size="1.9">
<text x="350.8" y="267.4">J. Weatherbee</text>
<text x="350.8" y="264.6">B. Hammond</text>
<text x="370" y="264.6">06/19/2015</text>
<text x="370" y="267.4">10/03/2015</text>
<text x="350.8" y="270.3">R. Cousins</text>
<text x="370" y="270.3">10/04/2015</text>
</g>
<g font-size="1.4">
<text x="381.3" y="244.1">TITLE</text>
<text x="381.3" y="249.8">PATH</text>
<text x="381.3" y="255.4">DESCRIPTION</text>
<text x="307.4" y="262.7">Copyright 2015 krtkl inc. This schematic is</text>
<text x="350.5" y="261.3">NAME</text>
<text x="373.1" y="261.3">DATE</text>
<text x="384.9" y="261.3">SIZE</text>
<text x="392.8" y="261.3">DRAWING NO.</text>
<text x="420.2" y="261.3">REV</text>
<text x="307.4" y="264.2">made available under a Creative Commons</text>
<text x="307.4" y="265.6">Attribution-ShareAlike 4.0 International License.</text>
<text x="307.4" y="267">To view a copy of this license please visit</text>
<text x="307.4" y="268.5">http://creativecommons.org/licenses/by-sa/4.0/</text>
<text x="339" y="264.2">DRAWN BY</text>
<text x="339" y="269.8">APPROVED BY</text>
<text x="339" y="267">CHECKED BY</text>
<text x="392.8" y="269.8">SHEET</text>
<text x="403.8" y="269.8">OF</text>
</g>
</svg>
